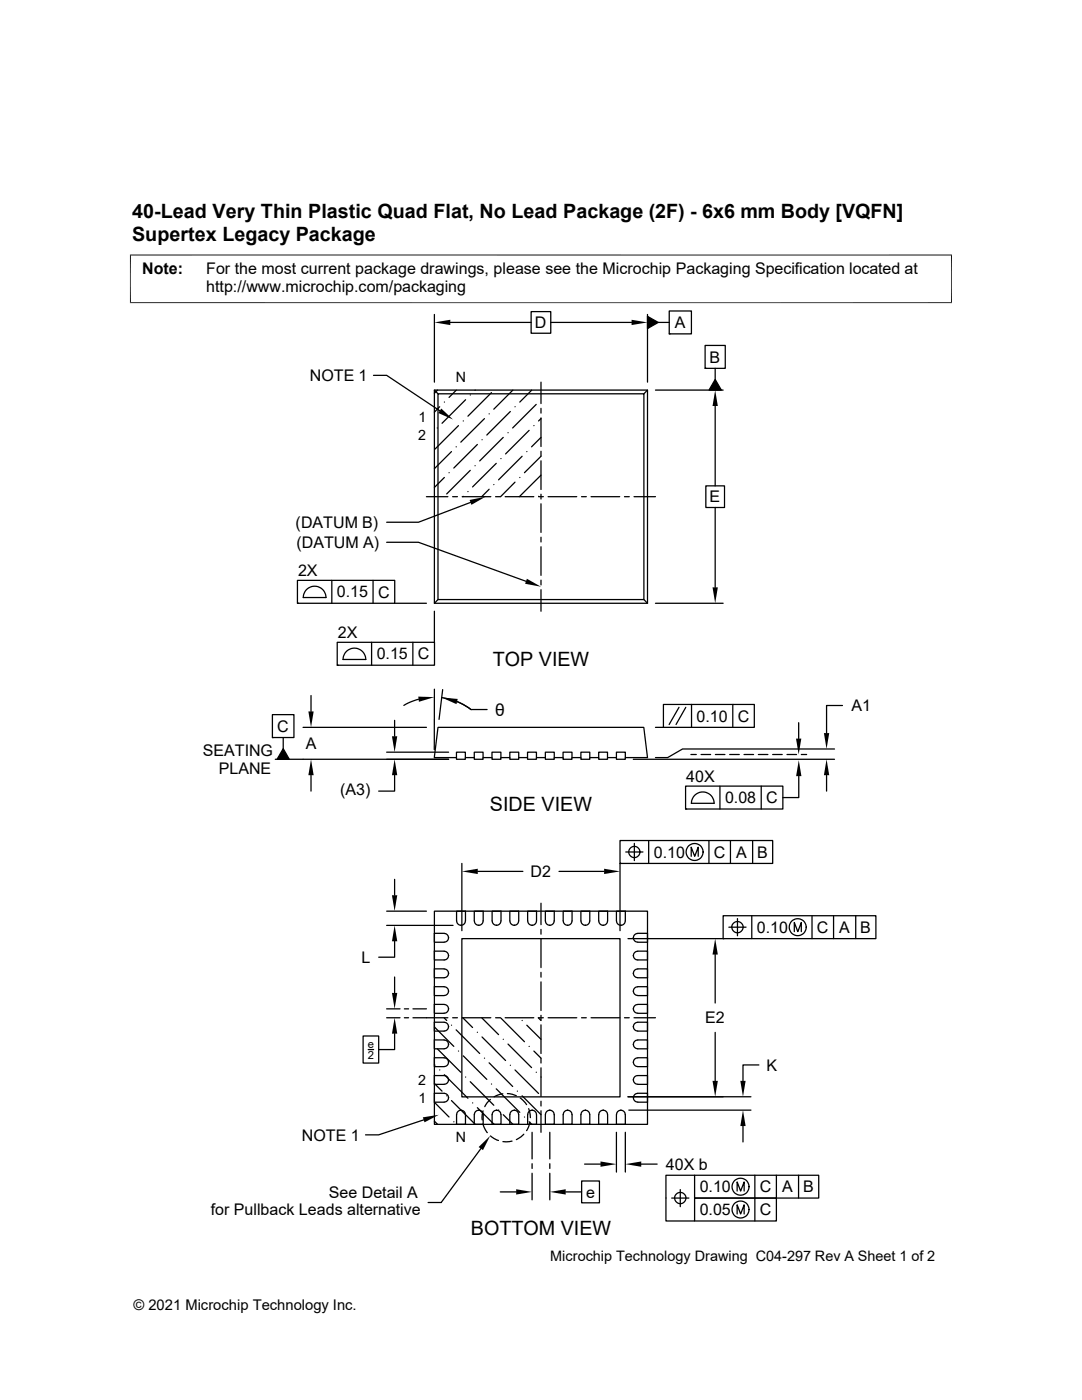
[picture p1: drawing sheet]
<svg xmlns="http://www.w3.org/2000/svg" width="216mm" height="279mm" viewBox="0 0 216 279" stroke-linecap="round" stroke-linejoin="round" font-family="sans-serif">
<g fill="none" stroke="#000" stroke-width=".25">
<path d="M74.5 74.9h2.7l10.6 7.1M86.7 77.9h42.5v42.5h-42.5zM86.7 62.8v13.5M86.7 77.9l.7 .7M87.3 77.9l-.6 .6M87.4 78.6h41.1v41.1h-41.1zM89.9 64.3h16.1M91.1 77.9l-1.5 1.4M92.9 79.8l-4.7 4.7M93.8 78.8h.1M94.8 77.9h.1M98.1 78.4l-4.7 4.7"/>
<path d="M102.3 77.9l-3.8 3.8M106 62.2h3.9v4.3h-3.9zM106.1 77.9l-2.4 2.3M107.9 76.3v4.2M109.9 64.3h16.1M129.2 63.1l2.1 1.2-2.1 1.3zM129.2 62.8v13.5M129.2 77.9l-.7 .7M130.8 77.9h13.5M131.3 64.3h2.2M133.5 62.1h4.5v4.5h-4.5zM133.5 66.6h.1"/>
<path d="M140.7 68.9h4v4.6h-4zM140.7 73.5h.1M142.7 75.7l1.2 2.2h-2.4zM142.7 73.5v2.2M85.1 99.1h4.3M87.2 85.4h.1M87.7 81.2l-1 1.1M88.7 80.2h.1M88.7 95.3l-2 2M89.6 94.3h.1M90.1 90.1l-3.4 3.4M90.3 99.1h1"/>
<path d="M91 89.2h.1M91.5 84.9l-4.7 4.7M92.2 99.1h5.7M92.4 84h.1M92.4 99.1h.1M93.4 98.1h.1M93.8 93.9l-4.7 4.7M94.8 92.9h.1M95.3 88.7l-4.7 4.7M96.2 87.8h.1M96.7 83.5l-4.8 4.7M97.6 82.6h.1"/>
<path d="M97.6 97.6l-1.5 1.5M98.5 96.7h.1M98.9 99.1h.9M99 92.5l-4.7 4.7M99.9 91.5h.1M100.4 87.3l-4.7 4.7M100.8 99.1h5.7M101.4 86.4h.1M101.8 82.1l-4.7 4.7M102.8 81.2h.1M102.8 96.2l-2.9 2.9M103.7 95.3h.1"/>
<path d="M104.2 91.1l-4.7 4.7M105.1 90.1h.1M105.6 85.9l-4.7 4.7M106.5 84.9h.1M107 80.7l-4.7 4.7M107.5 99.1h.9M107.5 99.1h.1M107.9 90.1l.1 1-3.4 3.2M107.9 81.5v.9M107.9 83.4v5.7M107.9 92v5.7M107.9 98.6v1"/>
<path d="M108 83.5l-.5 .5M108 87.3l-1.9 1.9M108 94.8l-4.4 4.3M109.4 99.1h5.7M116 99.1h1M117.9 99.1h5.8M124.6 99.1h1M126.5 99.1h4.3M140.8 97h3.8v4.3h-3.8zM142.7 81v16M59.4 115.8h19.4v4.6h-19.4zM61.3 117.5a2.27 2.27 0 0 1 2.4-.3 2.27 2.27 0 0 1 1.3 2.1h-4.5l.2-1z"/>
<path d="M66.2 115.8v4.6M74.4 115.8v4.6M77.2 108.2h6.3l21.5 7.8M87.4 119.7l-.7 .7M93.9 100.3l-10.4 3.9h-6.3M107.9 100.5v5.8M107.9 107.2v1M107.9 109.1v5.7M107.9 115.8v.9M107.9 117.7v4.3M128.5 119.7l.7 .7M142.7 101.3v15.9"/>
<path d="M59.4 120.4h.1M62.1 138.8v3.2M67.3 128.2h19.4v4.6h-19.4zM67.3 132.8h.1M69.2 129.9a2.27 2.27 0 0 1 2.5-.3 2.27 2.27 0 0 1 1.3 2h-4.5l.2-.9zM74.1 128.2v4.6M78.7 120.4h6.4M82.4 128.2v4.6M83.5 139.6l-1.5 .5-1.4 .7M86.7 122v6.2M86.7 137.5v12.1M88.1 139.2a12.4 12.4 0 0 1 5.9 2.4"/>
<path d="M88.3 137.6l-.7 6M130.8 120.4h13.5M54.4 142.6h4.3v4.6h-4.3zM54.4 147.2h.1M56.5 147.2v2.2M56.5 149.4l1.2 2.1h-2.4zM60.5 145.2h24.6M62.1 154.7v3.2M77.2 150.1h12.3M78.7 154.7v3.2h-3.1M78.7 143.8v3.1M89.5 151.5h-34.6"/>
<path d="M91.1 150.1h1.8v1.4h-1.8zM91.1 151.2h-4.4l.7-6h41.1l.7 6h-4.4M91.2 140l2.8 1.6M92.9 151.2h1.7M94 141.6h3.2M94.6 150.1h1.8v1.4h-1.8zM96.4 151.2h1.8M98.2 150.1h1.7v1.4h-1.7zM99.9 151.2h1.8M101.7 150.1h1.8v1.4h-1.8zM103.5 151.2h1.8M105.3 150.1h1.7v1.4h-1.7z"/>
<path d="M107 151.2h1.8M108.8 150.1h1.8v1.4h-1.8zM110.6 151.2h1.8M112.4 150.1h1.7v1.4h-1.7zM114.1 151.2h1.8M115.9 150.1h1.8v1.4h-1.8zM117.7 151.2h1.8M119.5 150.1h1.7v1.4h-1.7zM121.2 151.2h1.8M123 150.1h1.8v1.4h-1.8zM126.4 151.5h40.1M130.8 145.2h1.6"/>
<path d="M132.4 140.6h18.1v4.6h-18.1zM135.5 141.2l-2 3.4M136.8 156.9h19.4v4.6h-19.4zM136.8 141.2l-1.9 3.4M137.9 150.6h1M138 140.6v4.6M139.9 150.6h1.9M142.7 150.6h2M143.7 156.9v4.6M145.6 150.6h1.9M146.2 140.6v4.6M148.5 150.6h1.9"/>
<path d="M151.3 150.6h1.9M151.9 156.9v4.6M154.2 150.6h1.9M157 150.6h1.9M159.4 144.2v3.2M159.4 154.9v4.3h-3.2M159.9 150.6h1.1M164.9 154.7v3.2M166.5 149.5h-30.3l-3 1.7h-2.4M168.1 140.8h-3.2v5.5M78.7 175.5v3.2M92.2 172.3v13.4"/>
<path d="M95.3 173.9h9M111.5 173.9h9M123.7 172.3v13.4M123.7 167.7h30.5v4.6h-30.5zM123.7 172.3h.1M124.9 170h3.4M126.6 168.3v3.4M129.4 167.7v4.6M136.8 161.5h.1M137.9 170.9v-1.8l.7 1.8 .7-1.8v1.8M137.9 160.3h4.6M138 160.3a2.26 2.26 0 0 1 2.2-2.2 2.26 2.26 0 0 1 2.3 2.2"/>
<path d="M141.5 167.7v4.6M145.8 167.7v4.6M150.2 167.7v4.6M77.2 184.7h13.2M77.2 181.8h7.9M78.7 187.9v3.1h-3.1M78.7 195v3.2M86.7 181.8h42.5v42.6h-42.5zM88.6 196.9a.87 .87 0 0 1 .9 .9M88.6 193.4a.87 .87 0 0 1 .9 .8M88.6 189.8a.87 .87 0 0 1 .9 .9M88.6 196.9h-1.9v1.8h1.9a.87 .87 0 0 0 .9-.9"/>
<path d="M88.6 193.4h-1.9v1.7h1.9M88.6 189.8h-1.9v1.8h1.9a.87 .87 0 0 0 .9-.9M89.5 187.2a.87 .87 0 0 0-.9-.9h-1.9v1.7h1.9M89.5 194.2a.87 .87 0 0 1-.9 .9M89.5 187.2a.87 .87 0 0 1-.9 .8M89.5 197.8h.1M89.5 194.2h.1M89.5 190.7h.1M89.5 187.2h.1M91.1 183.8a.87 .87 0 0 0 .9 .9M92 184.7h.1M92.2 187.3h31.5v31.6h-31.5z"/>
<path d="M92.9 183.8a.87 .87 0 0 1-.9 .9M92.9 183.8v-2h-1.8v2M94.6 183.8v-2h1.8v2M94.7 183.8a.87 .87 0 0 0 .8 .9M95.5 184.7h.1M96.4 183.8a.87 .87 0 0 1-.9 .9M98.2 183.8v-2h1.8l-.1 2a.87 .87 0 0 1-.8 .9M98.2 183.8a.87 .87 0 0 0 .9 .9M99.1 184.7h.1M101.7 183.8v-2h1.8v2M101.7 183.8a.87 .87 0 0 0 .9 .9M102.6 184.7h.1"/>
<path d="M103.5 183.8a.87 .87 0 0 1-.9 .9M105.3 181.8h1.8l-.1 2a.88 .88 0 0 1-.8 .9 .88 .88 0 0 1-.9-.9zM106.2 184.7h.1M107.9 180.3v4.2M107.9 185.5v.9M107.9 187.4v5.7M107.9 194.1v.9M107.9 196v5.7M108.8 183.8v-2h1.8v2a.87 .87 0 0 1-.9 .9M108.8 183.8a.87 .87 0 0 0 .9 .9M109.7 184.7h.1M112.4 181.8h1.8l-.1 2a.88 .88 0 0 1-.8 .9 .88 .88 0 0 1-.9-.9z"/>
<path d="M113.3 184.7h.1M115.9 181.8h1.8v2a.88 .88 0 0 1-.9 .9 .88 .88 0 0 1-.9-.9zM116.8 184.7h.1M119.5 181.8h1.7v2a.88 .88 0 0 1-.9 .9 .88 .88 0 0 1-.8-.9zM120.4 184.7h.1M123 181.8h1.8v2a.88 .88 0 0 1-.9 .9 .88 .88 0 0 1-.9-.9zM123.9 184.7h.1M125.3 187.3h19M126.4 197.8h.1M126.4 194.2h.1M126.4 190.7h.1M126.4 187.2h.1"/>
<path d="M126.4 187.2a.87 .87 0 0 1 .9-.9h1.9v1.7h-1.9M126.4 187.2a.87 .87 0 0 0 .9 .8M126.4 194.2a.87 .87 0 0 0 .9 .9M127.3 189.8h1.9v1.8h-1.9a.87 .87 0 0 1-.9-.9M127.3 189.8a.87 .87 0 0 0-.9 .9M127.3 193.4a.87 .87 0 0 0-.9 .8M127.3 193.4h1.9v1.7h-1.9M127.3 196.9h1.9v1.8h-1.9a.87 .87 0 0 1-.9-.9M127.3 196.9a.87 .87 0 0 0-.9 .9M142.7 190.5v9.7M144.3 182.8h30.5v4.5h-30.5zM144.3 187.3h.1"/>
<path d="M145.4 185h3.5M147.2 183.3v3.5M148.3 185a1.13 1.13 0 0 1-1.6 1 1.13 1.13 0 0 1-.3-1.8 1.13 1.13 0 0 1 1.8 .4l.1 .4M150 182.8v4.5M158.5 185.9v-1.8l.7 1.8 .7-1.8v1.8M162 182.8v4.5M166.3 182.8v4.5M170.8 182.8v4.5M72.5 206.8h3.1v5.4h-3.1zM73.5 209.5h1M77.2 201.3h2.6M77.2 203.1h2.6"/>
<path d="M78.7 206.3v3.2h-3.1M80.7 201.3h.8M80.7 203.1h.8M82.4 201.3h2.7M82.4 203.1h7M86.7 205l3.9 3.8M86.7 212.5l.1 .1M86.7 216.2l1.5 1.6M86.7 220l2.9 2.9M86.7 214.7h1.9a.88 .88 0 0 1 .9 .8 .88 .88 0 0 1-.9 .9h-1.9zM86.7 211.1h1.9a.88 .88 0 0 1 .9 .9 .88 .88 0 0 1-.9 .9h-1.9zM86.7 204h1.9a.88 .88 0 0 1 .9 .9 .88 .88 0 0 1-.9 .9h-1.9z"/>
<path d="M86.7 218.2h1.9a.88 .88 0 0 1 .9 .9 .88 .88 0 0 1-.9 .9h-1.9zM87.2 209.3l4.7 4.7M87.7 213.5h.1M88.6 203.1l.5 .6M88.6 207.6a.87 .87 0 0 1 .9 .8M88.6 200.5a.87 .87 0 0 1 .9 .8M88.6 207.5h-1.9v1.8h1.9a.87 .87 0 0 0 .9-.9M88.6 200.4h-1.9v1.8h1.9M88.7 214.5l4.7 4.7M89.1 218.7h.1M89.5 201.3a.87 .87 0 0 1-.9 .9M89.5 219.1h.1"/>
<path d="M89.5 215.5h.1M89.5 212h.1M89.5 208.4h.1M89.5 204.9h.1M89.5 201.3h.1M90.1 204.6h.1M90.1 219.6l4.7 4.7M90.3 203.1h1M91 205.5l4.7 4.7M91.5 209.8h.1M92.2 203.1h5.7M92.4 203.1l1.9 2"/>
<path d="M92.4 210.7l4.7 4.7M92.9 214.9h.1M93.8 215.9l4.7 4.7M95.2 206h.1M96.1 203.1l3.4 3.4M96.2 206.9l4.7 4.7M96.7 211.2h.1M97.6 212.1l4.7 4.7M97.9 219.4l-.7 .7-.5 .8M98.1 216.3h.1M98.9 203.1h.9M99 217.3l4.7 4.7"/>
<path d="M99.9 203.2l4.7 4.7M100.3 218.3l-1.7 .6M100.4 207.4h.1M100.8 203.1h5.7M101.2 218.2l1.8 .5M101.4 208.4l4.7 4.7M101.8 212.6h.1M102.8 213.5l4.7 4.7M103.2 217.8h.1M103.8 219.1l1.3 1.4M104.2 203.7h.1M104.2 218.7l3.7 3.8"/>
<path d="M105.1 204.6l2.8 2.8M105.6 208.8h.1M106.5 209.8l1.4 1.4M107 214h.1M107.4 203.1l.5 .6M107.5 203.1h.9M107.9 214.9h.1M107.9 202.6v1M107.9 204.5v5.7M107.9 211.2v1M107.9 213.1v5.7M107.9 219.8v.9"/>
<path d="M109.4 203.1h5.7M116 203.1h1M117.9 203.1h5.8M124.6 203.1h1M125.3 218.9h24.5M126.4 219.1h.1M126.4 215.5h.1M126.4 212h.1M126.4 208.4h.1M126.4 204.9h.1M126.4 201.3h.1M126.4 201.3a.87 .87 0 0 0 .9 .9"/>
<path d="M126.5 203.1h4.3M126.6 204.3l.7-.3h1.9v1.8h-1.9a.87 .87 0 0 1-.9-.6 .87 .87 0 0 1 .2-.9zM126.6 211.4l.7-.3h1.9v1.8h-1.9a.87 .87 0 0 1-.9-.6 .87 .87 0 0 1 .2-.9zM126.6 214.9l.7-.2h1.9v1.7h-1.9a.87 .87 0 0 1-.9-.5 .87 .87 0 0 1 .2-1zM126.6 218.5l.7-.3h1.9v1.8l-1.9-.1a.87 .87 0 0 1-.9-.5 .87 .87 0 0 1 .2-.9zM127.3 200.5a.87 .87 0 0 0-.9 .8M127.3 200.4h1.9v1.8h-1.9M127.3 207.5h1.9v1.8h-1.9a.87 .87 0 0 1-.9-.9M127.3 207.6a.87 .87 0 0 0-.9 .8M142.7 206v9.7M151.4 212.5h-3.1v3.2M84.5 223.5l-8.9 3h-2.7"/>
<path d="M86.7 223.8l.6 .6M90.6 223.9h.1M92 221.6h.1M92.9 222.4a.87 .87 0 0 0-.9-.8 .87 .87 0 0 0-.9 .8M92.9 222.4v2h-1.8v-2M94.3 220.1h.1M95.2 221.1l3.4 3.3M95.5 221.6h.1M95.9 229.2l-7.9 10.8h-2.6M96.4 222.4a.87 .87 0 0 0-.9-.8 .87 .87 0 0 0-.8 .8M96.4 221.7l-.2 .7v1.1M96.4 224.4l.8 1.6"/>
<path d="M96.4 222.4v2h-1.8v-2M97.9 226.7l.7 .5 .9 .4M98.2 222.4v2h1.8l-.1-2a.87 .87 0 0 0-.8-.8 .87 .87 0 0 0-.9 .8M99.1 221.6h.1M99.5 221.5h.1M99.8 237.9h3.2M100.4 222.5l1.9 1.9M102.2 227.7l-1.8 .1M102.6 221.6h.1M103.5 222.4a.87 .87 0 0 0-.9-.8 .87 .87 0 0 0-.9 .8M103.5 222.4v2h-1.8v-2M104.5 226.4l-1.5 1"/>
<path d="M104.6 222.9h.1M105.5 221.3l.3 1.8M105.6 221.8a.88 .88 0 0 1 .9-.2 .88 .88 0 0 1 .6 .8v2h-1.8v-2zM105.6 223.9l.5 .5M105.7 223.9l-.6 1.7M106.2 221.6h.1M106.2 226v5.3M106.2 232.2v1M106.2 234.1v5.4M107.9 221.7v4.3M108.8 222.4v2h1.8v-2a.87 .87 0 0 0-.9-.8 .87 .87 0 0 0-.9 .8M109.7 221.6h.1"/>
<path d="M109.7 226v5.3M109.7 232.2v1M109.7 234.1v5.4M112.6 221.8a.88 .88 0 0 1 1-.2 .88 .88 0 0 1 .6 .8v2h-1.8v-2zM112.9 237.9h3.2M113.3 221.6h.1M116.1 235.7h3.5v4.4h-3.5zM116.2 221.8a.88 .88 0 0 1 .9-.2 .88 .88 0 0 1 .6 .8v2h-1.8v-2zM116.6 232.3h3.2M116.8 221.6h.1M119.7 221.8a.88 .88 0 0 1 1-.2 .88 .88 0 0 1 .5 .8v2h-1.7v-2zM120.4 221.6h.1"/>
<path d="M123 226v7.9M123.3 221.8a.88 .88 0 0 1 .9-.2 .88 .88 0 0 1 .6 .8v2h-1.8v-2zM123.9 221.6h.1M124.8 226v7.9M125.5 221.6h24.3M128 232.3h3.1M134 239.1h3.5M134.6 239.1a1.14 1.14 0 0 1 1.5-1.1 1.14 1.14 0 0 1 .5 1.8 1.14 1.14 0 0 1-1.9-.3l-.1-.4M135.7 237.4v3.4M138.6 234.5v4.6h16.3v4.6h-22v-9.2h30.5v4.6h-24.8v4.6M147.1 237.7v-1.8l.7 1.8 .7-1.8v1.8M148.3 224.7v3.2"/>
<path d="M150.6 234.5v9.2M154.9 234.5v4.6M159.3 234.5v4.6M147.1 242.3v-1.8l.7 1.8 .7-1.8v1.8"/>
<circle cx="126.6" cy="170" r="1.12"/>
<circle cx="138.6" cy="170" r="1.69"/>
<circle cx="159.2" cy="185" r="1.69"/>
<circle cx="147.8" cy="236.8" r="1.69"/>
<circle cx="147.8" cy="241.4" r="1.69"/>
</g>
<g fill="#000">
<path d="M86.7 64.3l3.2-.5v1.1zM126 63.8l3.2 .5-3.2 .6zM129.2 63.1l2.1 1.2-2.1 1.3zM142.7 75.7l1.2 2.2h-2.4zM88.1 81.5l2.3 2.2-2.9-1.3zM142.7 77.9l.5 3.1h-1zM93.7 99.8l3.2-.7-2.8 1.7zM105.1 115.5l2.8 1.6-3.1-.6zM142.2 117.2h1l-.5 3.2zM83.5 139l3.2 .1-3.1 1zM56.5 149.4l1.2 2.1h-2.4zM61.5 142h1.1l-.5 3.2z"/>
<path d="M62.1 151.5l.5 3.2h-1.1zM78.2 146.9h1.1l-.6 3.2zM78.7 151.5l.6 3.2h-1.1zM88.1 139.2l3.2 .3-.2 1zM158.8 147.4h1.1l-.5 3.2zM159.4 151.7l.5 3.2h-1zM164.9 151.5l.6 3.2h-1.1zM164.4 146.3h1.1l-.6 3.2zM78.2 178.7h1.1l-.6 3.1zM92.2 173.9l3.1-.5v1zM120.5 173.4l3.2 .5-3.2 .5zM78.2 198.2h1.1l-.6 3.1z"/>
<path d="M78.7 184.7l.6 3.2h-1.1zM142.7 187.3l.5 3.2h-1zM78.7 203.1l.6 3.2h-1.1zM142.2 215.7h1l-.5 3.2zM147.7 215.7h1.1l-.5 3.2zM84.4 223l3.2-.5-2.9 1.5zM95.5 228.9l2.3-2.2-1.4 2.8zM103 237.3l3.2 .6-3.2 .5zM109.7 237.9l3.2-.6v1.1zM119.8 231.8l3.2 .5-3.2 .6zM124.8 232.3l3.2-.5v1.1zM148.3 221.6l.5 3.1h-1.1z"/>
</g>
<path d="M26 50.8v9.7M189.9 50.8v9.7M189.9 50.9h-164M25.9 60.4h164" fill="none" stroke="#000" stroke-width=".2"/>
<g font-size="3.9">
<text x="26.4" y="43.5">40-Lead Very Thin Plastic Quad Flat, No Lead Package (2F) - 6x6 mm Body [VQFN]</text>
<text x="26.4" y="48.1">Supertex Legacy Package</text>
<text x="98.3" y="132.9">TOP VIEW</text>
<text x="97.8" y="161.9">SIDE VIEW</text>
<text x="93.9" y="246.4">BOTTOM VIEW</text>
</g>
<text font-size="3.5" x="98.8" y="142.8">θ</text>
<g font-size="3.2">
<text x="28.4" y="54.7">Note:</text>
<text x="41.1" y="58.3">http://www.microchip.com/packaging</text>
<text x="41.1" y="54.7">For the most current package drawings, please see the Microchip Packaging Specification located at</text>
<text x="106.7" y="65.5">D</text>
<text x="134.7" y="65.5">A</text>
<text x="61.8" y="76.1">NOTE 1</text>
<text x="141.6" y="72.4">B</text>
<text x="141.6" y="100.3">E</text>
<text x="59" y="105.4">(DATUM B)</text>
<text x="59.1" y="109.3">(DATUM A)</text>
<text x="59.5" y="115">2X</text>
<text x="67.2" y="119.2">0.15</text>
<text x="75.4" y="119.3">C</text>
<text x="67.4" y="127.4">2X</text>
<text x="75.2" y="131.6">0.15</text>
<text x="83.4" y="131.6">C</text>
<text x="139" y="144">0.10</text>
<text x="169.9" y="141.9">A1</text>
<text x="55.3" y="146">C</text>
<text x="61" y="149.5">A</text>
<text x="147.2" y="144">C</text>
<text x="40.4" y="150.9">SEATING</text>
<text x="43.6" y="154.5">PLANE</text>
<text x="67.9" y="158.7">(A3)</text>
<text x="136.9" y="156.1">40X</text>
<text x="144.7" y="160.3">0.08</text>
<text x="152.9" y="160.3">C</text>
<text x="130.5" y="171.2">0.10</text>
<text x="142.4" y="171.2">C</text>
<text x="146.9" y="171.2">A</text>
<text x="151.1" y="171.2">B</text>
<text x="105.9" y="175">D2</text>
<text x="151" y="186.2">0.10</text>
<text x="163" y="186.2">C</text>
<text x="167.5" y="186.2">A</text>
<text x="171.7" y="186.2">B</text>
<text x="72.1" y="192.2">L</text>
<text x="140.7" y="204.3">E2</text>
<text x="153" y="213.7">K</text>
<text x="60.2" y="227.6">NOTE 1</text>
<text x="132.9" y="233.4">40X b</text>
<text x="65.6" y="239.1">See Detail A</text>
<text x="117" y="239">e</text>
<text x="139.6" y="238">0.10</text>
<text x="151.6" y="238">C</text>
<text x="156.1" y="238">A</text>
<text x="160.3" y="238">B</text>
<text x="42" y="242.5">for Pullback Leads alternative</text>
<text x="139.6" y="242.5">0.05</text>
<text x="151.6" y="242.5">C</text>
</g>
<g font-size="2.9">
<text x="109.8" y="251.7">Microchip Technology Drawing C04-297 Rev A Sheet 1 of 2</text>
<text x="26.6" y="261.3">© 2021 Microchip Technology Inc.</text>
</g>
<g font-size="2.8">
<text x="91" y="76.3">N</text>
<text x="83.5" y="87.7">2</text>
<text x="83.5" y="84.2">1</text>
<text x="83.5" y="216.5">2</text>
<text x="83.5" y="220.1">1</text>
<text x="91" y="228">N</text>
</g>
<g font-size="2.2">
<text x="73.4" y="209.2">e</text>
<text x="73.4" y="211.3">2</text>
</g>
</svg>
